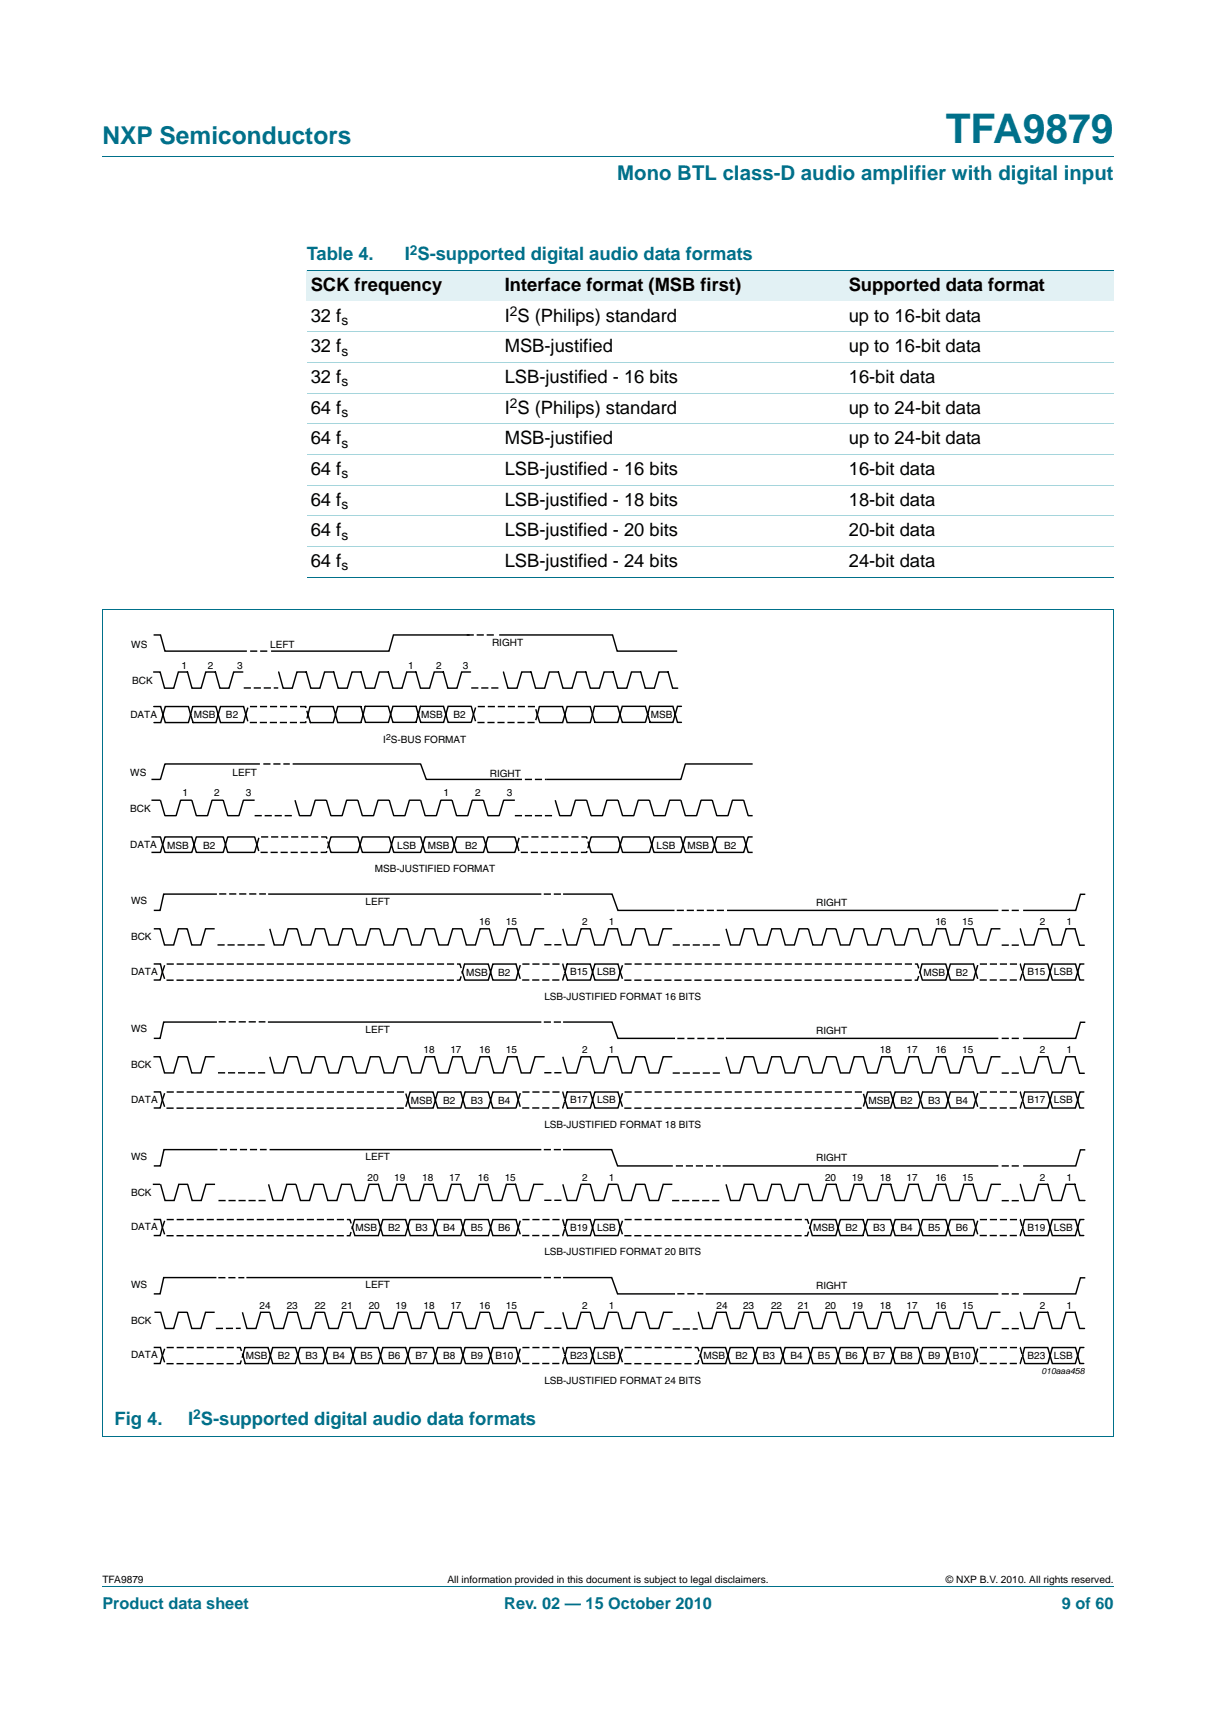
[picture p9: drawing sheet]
<svg xmlns="http://www.w3.org/2000/svg" width="210mm" height="297mm" viewBox="0 0 210 297" stroke-linecap="round" stroke-linejoin="round" font-family="sans-serif">
<path d="M17.7 27h174.6M17.7 273.9h174.6" fill="none" stroke="#00708a" stroke-width=".17"/>
<g fill="#e2f1f4">
<path d="M53 46.7h33.5v5.3h-33.5z"/>
<path d="M86.5 46.7h59.4v5.3h-59.4z"/>
<path d="M145.9 46.7h46.4v5.3h-46.4z"/>
</g>
<path d="M53 46.7h139.3M53 99.7h139.3M17.6 105.3h174.7M17.7 105.3v142.8M192.3 105.3v142.8M17.6 248.2h174.7" fill="none" stroke="#00708a" stroke-width=".17"/>
<path d="M53 57.3h139.3M53 62.6h139.3M53 67.9h139.3M53 73.2h139.3M53 78.5h139.3M53 83.8h139.3M53 89.1h139.3M53 94.4h139.3" fill="none" stroke="#a5d5dc" stroke-width=".17"/>
<g fill="none" stroke="#000" stroke-width=".25">
<path d="M26.5 109.7h1.2l.8 2.7h14.1M26.5 116.1h1.1l.8 2.7h1.6l.8-2.7h1.6l.8 2.7h1.5l.8-2.7h1.7l.8 2.7h1.5l.9-2.7h1.5M48.1 116.1l.8 2.7h1.6l.8-2.7h1.6M52.9 116.1l.8 2.7h1.5l.8-2.7h1.6l.8 2.7h1.6l.8-2.7h1.6l.7 2.7h1.6l.8-2.7h1.6l.7 2.7h1.6l.8-2.7h1.6M71.8 116.1l.8 2.7h1.6l.8-2.7h1.6l.7 2.7h1.6l.8-2.7h1.6M81.1 109.7h-13.2l-.7 2.7h-20.4M86.2 109.7h19.6l.8 2.7h10.3M86.9 116.1l.8 2.7h1.6l.8-2.7h1.6M91.7 116.1l.8 2.7h1.6l.8-2.7h1.5l.8 2.7h1.6l.8-2.7h1.6M101.2 116.1l.7 2.7h1.6l.8-2.7h1.6l.8 2.7h1.5l.8-2.7h1.6M110.6 116.1l.8 2.7h1.6l.8-2.7h1.6l.7 2.7h.9M26.2 138.2h1.5l.8 2.7h1.9l.8-2.7h1.9l.8 2.7h1.9l.8-2.7h1.9l.8 2.7h2l.7-2.7h2"/>
<path d="M26.6 122h1.1l.8 2.8h4M32.5 122h-4l-.7 2.8h-1.2M32.5 122l.4 1.4M32.9 123.4l.4 1.4h4l.8-2.8h4l.3 1.4-.3 1.4M32.9 123.4l-.4 1.4M33.3 122l-.4 1.4M33.3 122h4l.8 2.8h3.9M44.9 131.9h-16.4l-.8 2.7h-1.5M50.5 131.9h22.1l1 2.7h15.3M50.9 138.2l.8 2.7h2l.7-2.7h2l.7 2.7h2l.8-2.7h1.9l.8 2.7h1.9l.8-2.7h1.9l.8 2.7h1.9l.8-2.7h1.9l.8 2.7h2l.7-2.7h2l.7 2.7h2l.7-2.7h2l.8 2.7h1.9l.8-2.7h1.9M53.5 122l-.3 1.4 .4 1.4h3.9l.8-2.8h4M53.6 122h3.9l.8 2.8h4"/>
<path d="M62.3 122l.4 1.4M62.7 123.4l.4 1.4h4l.7-2.8h4l.9 2.8h3.9l.8-2.8h4l.4 1.4-.4 1.3M62.7 123.4l-.4 1.4M62.7 123.3l.4-1.3h4l.7 2.7h4M72.2 123.4l-.4 1.3M72.6 122l-.3 1.3M72.6 122h4l.8 2.7h4M93.1 122l-.3 1.4 .4 1.4h4l.7-2.8h4M93.2 122h3.9l.8 2.8h4M95.9 138.2l.8 2.7h1.9l.8-2.7h1.9l.8 2.7h1.9l.8-2.7h1.9l.8 2.7h1.9l.8-2.7h2l.7 2.7h2l.7-2.7h2l.7 2.7h2l.8-2.7h1.9l.8 2.7h1.9l.8-2.7h1.9l.8 2.7h.8M101.9 122l.4 1.4M102.3 123.4l-.4 1.4"/>
<path d="M102.7 122l-.4 1.3M102.7 122h4l.8 2.7h3.9M111.8 123.4l-.4 1.3M112.2 122l-.3 1.3M112.2 122h4l.8 2.7h.7M117.7 122h-.7l-.8 2.8h-3.9l-.9-2.8h-3.9l-.8 2.8h-4l-.4-1.4M130 131.9h-11.7l-.7 2.7h-23.3M26.2 144.5h1.5l.4 1.4-.4 1.3h-1.5M28.5 144.5h4.6l.4 1.4-.4 1.3h-4.6l-.4-1.3zM33.9 144.5h4.6l.4 1.4-.4 1.3h-4.6l-.4-1.3zM37.5 154.4h-9.2l-.7 2.8h-1M39.3 144.5h4.7l.4 1.4-.4 1.3h-4.7l-.4-1.3z"/>
<path d="M46.3 154.4h47.2M57.1 144.5h4.7l.4 1.4-.4 1.3h-4.7l-.3-1.3zM62.6 144.5h4.6l.4 1.4-.4 1.3h-4.6l-.4-1.3zM68 144.5h4.6l.4 1.4-.4 1.3h-4.6l-.4-1.3zM73.4 144.5h4.7l.3 1.4-.3 1.3h-4.7l-.4-1.3zM78.8 144.5h4.7l.4 1.4-.4 1.3h-4.7l-.4-1.3zM84.3 144.5h4.6l.4 1.4-.4 1.3h-4.6l-.4-1.3zM97.2 154.4h8.5l1 2.8h9.8M102.1 144.5h4.6l.4 1.4-.4 1.3h-4.6l-.4-1.3zM107.5 144.5h4.7l.3 1.4-.3 1.3h-4.7l-.4-1.3zM112.9 144.5h4.7l.4 1.4-.4 1.3h-4.7l-.4-1.3zM118.3 144.5h4.7l.4 1.4-.4 1.3h-4.7l-.3-1.3z"/>
<path d="M123.8 144.5h4.6l.4 1.4-.4 1.3h-4.6l-.4-1.3zM125.5 157.2h46.9M130 144.5h-.8l-.4 1.4 .4 1.3h.8M187.4 154.4h-.8l-.8 2.8h-9.1M26.5 166.5h1.2l.3 1.4-.3 1.3h-1.2M26.6 160.4h1l.8 2.8h1.6l.8-2.8h1.6M32.3 160.4l.8 2.8h1.6l.8-2.8h1.6M37.5 176.5h-9.2l-.7 2.8h-1M46.3 176.5h47.2M46.6 160.4l.8 2.8h1.5l.8-2.8h1.6l.8 2.8h1.6l.8-2.8h1.5l.8 2.8h1.6l.8-2.8h1.6l.8 2.8h1.5l.9-2.8h1.5M65.6 160.4l.7 2.8h1.6l.8-2.8h1.6l.8 2.8h1.5l.9-2.8h1.5l.8 2.8h1.6l.8-2.8h1.6l.7 2.8h1.6l.8-2.8h1.6M80.2 166.5l-.3 1.4 .4 1.4h4l.8-2.8h4l.4 1.4-.4 1.3"/>
<path d="M80.2 166.5h4.1l.8 2.8h4M84.5 160.4l.8 2.8h1.6l.8-2.8h1.5l.8 2.8h1.6l.8-2.8h1.6M97.2 160.4l.8 2.8h1.5l.8-2.8h1.6l.8 2.8h1.6l.8-2.8h1.6M97.2 176.5h8.5l1 2.8h9.9M97.9 166.5l-.3 1.4 .4 1.4h3.9l.8-2.8h4a2.65 2.65 0 0 1 0 2.8h-4l-.8-2.8h-3.9M106.6 160.4l.8 2.8h1.6l.8-2.8h1.5l.8 2.8h1.6l.8-2.8h1.6M125.4 160.4l.7 2.8h1.6l.8-2.8h1.6l.8 2.8h1.6l.8-2.8h1.5l.8 2.8h1.6l.8-2.8h1.6l.8 2.8h1.5l.8-2.8h1.6M125.4 179.3h47M144.4 160.4l.7 2.8h1.6l.8-2.8h1.6l.8 2.8h1.5l.8-2.8h1.6l.8 2.8h1.6l.8-2.8h1.5l.8 2.8h1.6l.8-2.8h1.6M159.2 166.5l-.4 1.4 .5 1.4h4l.8-2.8h4l.4 1.4-.4 1.3M159.2 166.5h4.1l.8 2.8h4M163.3 160.4l.8 2.8h1.5l.8-2.8h1.6l.8 2.8h1.6l.8-2.8h1.6"/>
<path d="M176.2 160.4l.8 2.8h1.5l.8-2.8h1.6l.8 2.8h1.6l.8-2.8h1.6M176.9 166.5l-.3 1.4 .4 1.4h3.9l.8-2.8h4l.8 2.7h.6M185.6 160.4l.8 2.8h.8M187.2 166.5h-.7l-.8 2.8h-4l-.8-2.8h-3.9M187.4 176.5h-.8l-.8 2.8h-9.1M26.5 182.5h1.1l.8 2.8h1.6l.8-2.8h1.6M26.5 188.6h1.2l.3 1.4-.3 1.3h-1.2M32.3 182.5l.8 2.8h1.6l.8-2.8h1.6M37.5 198.5h-9.2l-.6 2.8h-1.1M46.6 198.5h46.9M46.6 182.5l.8 2.8h1.5l.8-2.8h1.6l.8 2.8h1.6l.8-2.8h1.5l.8 2.8h1.6l.8-2.8h1.6l.8 2.8h1.5l.9-2.8h1.5M65.6 182.5l.7 2.8h1.6l.8-2.8h1.6l.8 2.8h1.5l.9-2.8h1.5l.8 2.8h1.6l.8-2.8h1.6l.7 2.8h1.6l.8-2.8h1.6"/>
<path d="M79.6 188.6h-4l-.8 2.8h-4l-.4-1.4 .4-1.4h4l.8 2.8h3.9M80.3 188.6l-.7 2.7M80.3 188.6h4l.8 2.8h4M84.5 182.5l.8 2.8h1.6l.8-2.8h1.5l.8 2.8h1.6l.8-2.8h1.6M89.1 188.6h-4l-.8 2.8h-3.9l-.8-2.8M89.1 188.6l.4 1.4-.4 1.3M97.2 182.5l.8 2.8h1.5l.8-2.8h1.6l.8 2.8h1.6l.8-2.8h1.6l.7 2.8h1.6l.8-2.8h1.6l.7 2.8h1.6l.8-2.8h1.6M97.2 198.5h8.4l1 2.9h9.6M97.9 188.6l-.3 1.4 .4 1.4h3.9l.8-2.8h4a2.65 2.65 0 0 1 0 2.8h-4l-.8-2.8h-3.9M125.4 182.5l.7 2.8h1.6l.8-2.8h1.6l.8 2.8h1.6l.8-2.8h1.5l.8 2.8h1.6l.8-2.8h1.6l.8 2.8h1.5l.8-2.8h1.6M144.4 182.5l.7 2.8h1.6l.8-2.8h1.6l.8 2.8h1.5l.8-2.8h1.6l.8 2.8h1.6l.8-2.8h1.5l.8 2.8h1.6l.8-2.8h1.6M158.6 188.6h-4l-.8 2.8h-4l-.4-1.4 .4-1.4h4l.8 2.8h3.9"/>
<path d="M159.3 188.6l-.7 2.7M159.3 188.6h4l.8 2.8h4M163.3 182.5l.8 2.8h1.5l.8-2.8h1.6l.8 2.8h1.6l.8-2.8h1.6M168.1 188.6h-4l-.8 2.8h-3.9l-.8-2.8M168.1 188.6l.4 1.4-.4 1.3M176.2 182.5l.8 2.8h1.5l.8-2.8h1.6l.8 2.8h1.6l.8-2.8h1.6M176.9 188.6l-.3 1.4 .4 1.4h3.9l.8-2.8h4l.8 2.7h.6M185.6 182.6l.8 2.8h.8M187.2 188.6h-.7l-.8 2.8h-4l-.8-2.8h-3.9M187.4 198.6h-.8l-.8 2.8h-9.1M26.4 204.5h1.3M26.5 210.6h1.2l.3 1.4-.3 1.4h-1.2"/>
<path d="M27.7 204.5l.8 2.8h1.6l.8-2.8h1.6M32.4 204.5l.8 2.8h1.6l.8-2.8h1.5M46.4 204.5l.7 2.8h1.6l.8-2.8h1.6l.8 2.8h1.6l.8-2.8h1.5l.8 2.8h1.6l.8-2.8h1.6l.8 2.8h1.5l.8-2.8h1.6M65.4 204.5l.7 2.8h1.6l.8-2.8h1.6l.8 2.8h1.5l.8-2.8h1.6l.8 2.8h1.6l.8-2.8h1.5l.8 2.8h1.6l.8-2.8h1.6M70 210.6l.8 2.8h4l.8-2.8h4l.8 2.8h3.9l.8-2.8h4l.4 1.4-.4 1.4M70 210.6h-3.9l-.8 2.8h-4l-.4-1.4 .3-1.4h4.1l.8 2.8h3.9M80.3 210.6l-.8 2.8h-3.9l-.8-2.8h-4l-.8 2.8M80.3 210.6h4l.8 2.8h4M84.3 204.5l.8 2.8h1.5l.8-2.8h1.6l.8 2.8h1.6l.8-2.8h1.6M97.2 204.5l.8 2.8h1.5l.8-2.8h1.6l.8 2.8h1.6l.8-2.8h1.6l.7 2.8h1.6l.8-2.8h1.6l.7 2.8h1.6l.8-2.8h1.6M97.9 210.6l-.3 1.4 .4 1.4h3.9l.8-2.8h4a2.65 2.65 0 0 1 0 2.8h-4l-.8-2.8h-3.9M124.8 201.4h47.6"/>
<path d="M125.4 204.5l.7 2.8h1.6l.8-2.8h1.6l.8 2.8h1.6l.8-2.8h1.5l.8 2.8h1.6l.8-2.8h1.6l.8 2.8h1.5l.8-2.8h1.6M144.4 204.5l.7 2.8h1.6l.8-2.8h1.6l.8 2.8h1.5l.8-2.8h1.6l.8 2.8h1.6l.8-2.8h1.5l.8 2.8h1.6l.8-2.8h1.6M149 210.6l.8 2.8h4l.8-2.8h4l.8 2.8h3.9l.8-2.8h4l.4 1.4-.4 1.4M149 210.6h-3.9l-.8 2.8h-4l-.4-1.4 .3-1.4h4.1l.8 2.8h3.9M159.3 210.6l-.8 2.8h-3.9l-.8-2.8h-4l-.8 2.8M159.3 210.6h4l.8 2.8h4M163.3 204.5l.8 2.8h1.5l.8-2.8h1.6l.8 2.8h1.6l.8-2.8h1.6M176.2 204.5l.8 2.8h1.5l.8-2.8h1.6l.8 2.8h1.6l.8-2.8h1.6M176.9 210.6l-.3 1.4 .4 1.4h3.9l.8-2.8h4l.8 2.8h.6M185.6 204.5l.8 2.8h.9M187.2 210.6h-.7l-.8 2.8h-4l-.8-2.8h-3.9M26.5 232.7h1.2l.3 1.4-.3 1.4h-1.2"/>
<path d="M26.7 226.6h1.1l.7 2.8h1.5l.8-2.8h1.6M32.3 226.6l.8 2.8h1.6l.8-2.8h1.6M37.4 220.6h-9.1l-.7 2.8h-1M41.9 226.6l.7 2.8h1.6l.8-2.8h1.6l.8 2.8h1.5l.8-2.8h1.6l.8 2.8h1.6l.8-2.8h1.5l.8 2.8h1.6l.8-2.8h1.6l.8 2.8h1.5l.9-2.8h1.5M42.5 220.6h51M51 232.7h-3.9l-.8 2.8h-3.9l-.5-1.5 .4-1.3h4l.8 2.8h3.9M51 235.5l.8-2.8h4l.8 2.8h3.9l.8-2.8h4l.8 2.8h3.9M51 232.7l.8 2.8h4l.8-2.8h4l.8 2.8h3.9l.8-2.8h3.9M65.6 226.6l.7 2.8h1.6l.8-2.8h1.6l.8 2.8h1.5l.9-2.8h1.5l.8 2.8h1.6l.8-2.8h1.6l.7 2.8h1.6l.8-2.8h1.6M70 232.7l.8 2.8h4l.8-2.8h4l.8 2.8h3.9l.8-2.8h4l.4 1.4-.4 1.4M80.3 232.7l-.8 2.8h-3.9l-.8-2.8h-4l-.8 2.8M80.3 232.7h4l.8 2.8h4"/>
<path d="M84.5 226.6l.8 2.8h1.6l.8-2.8h1.5l.8 2.8h1.6l.8-2.8h1.6M97.2 226.6l.8 2.8h1.5l.8-2.8h1.6l.8 2.8h1.6l.8-2.8h1.6M97.2 220.6h8.4l1 2.9h10M97.9 232.7l-.3 1.4 .4 1.4h3.9l.8-2.8h4a2.65 2.65 0 0 1 0 2.8h-4l-.8-2.8h-3.9M106.7 226.6l.8 2.8h1.5l.9-2.8h1.5l.8 2.8h1.6l.8-2.8h1.6M120.6 226.6l.8 2.8h1.5l.8-2.8h1.6M121.8 223.5h50.6M125.4 226.6l.7 2.8h1.6l.8-2.8h1.6l.8 2.8h1.6l.8-2.8h1.5l.8 2.8h1.6l.8-2.8h1.6l.8 2.8h1.5l.8-2.8h1.6M130 232.7h-3.9l-.8 2.8h-3.9l-.5-1.5 .4-1.3h4l.8 2.8h3.9M130 235.5l.8-2.8h4l.8 2.8h3.9l.8-2.8h4l.8 2.8h3.9M130 232.7l.8 2.8h4l.8-2.8h4l.8 2.8h3.9l.8-2.8h3.9M144.4 226.6l.7 2.8h1.6l.8-2.8h1.6l.8 2.8h1.5l.8-2.8h1.6l.8 2.8h1.6l.8-2.8h1.5l.8 2.8h1.6l.8-2.8h1.6"/>
<path d="M149 232.7l.8 2.8h4l.8-2.8h4l.8 2.8h3.9l.8-2.8h4l.4 1.4-.4 1.4M159.3 232.7l-.8 2.8h-3.9l-.8-2.8h-4l-.8 2.8M159.3 232.7h4l.8 2.8h4M163.3 226.6l.8 2.8h1.5l.8-2.8h1.6l.8 2.8h1.6l.8-2.8h1.6M176.2 226.6l.8 2.8h1.5l.8-2.8h1.6l.8 2.8h1.6l.8-2.8h1.6M176.9 232.7l-.3 1.4 .4 1.4h3.9l.8-2.8h4l.8 2.8h.6M185.6 226.6l.8 2.8h.9M187.2 232.7h-.7l-.8 2.8h-4l-.8-2.8h-3.9M187.4 220.7h-.8l-.8 2.8h-9.1"/>
</g>
<g fill="none" stroke="#000" stroke-width=".25" stroke-dasharray="1.2 .5" stroke-linecap="butt">
<path d="M42.1 118.8h5.9M43.2 112.4h3.2M80.6 109.7h5.1M81.4 118.8h4.8M42.4 123.4l.5-1.4h9.9l.4 1.4M42.4 123.4l.5 1.4h9.9l.4-1.4M45.5 131.9h4.5M81.8 123.4l.4-1.4h10.2l.4 1.4M81.8 123.4l.4 1.4h10.2l.4-1.4M88.9 134.6h5.4M37.8 154.4h8.1M44 140.9h6.8"/>
<path d="M44.7 144.5h11.7l.4 1.4-.4 1.3h-11.7l-.3-1.3zM88.9 140.9h6.9M89.7 144.5h11.6l.4 1.4-.4 1.3h-11.6l-.4-1.3zM93.9 154.4h3.1M116.9 157.2h8.3M173 157.2h3.2M28 167.9l.5 1.4h50.9l.5-1.4M28 167.9l.5-1.4h50.9l.5 1.4M37.6 163.2h8.5M37.8 176.5h8M89.5 167.9l.4-1.4h7.3l.4 1.4M89.5 167.9l.4 1.3h7.3l.4-1.3"/>
<path d="M93.9 176.5h3.1M94 163.2h3.2M107.1 167.9l.5 1.4h50.8l.4-1.4M107.1 167.9l.5-1.4h50.8l.4 1.4M116.2 163.2h8.6M117 179.3h8M168.5 167.9l.4-1.4h7.3l.4 1.4M168.5 167.9l.4 1.3h7.3l.4-1.3M173 163.2h3.2M173 179.3h3.2M28 190l.5 1.4h41.5l.4-1.4M28 190l.5-1.4h41.5l.4 1.4"/>
<path d="M37.6 185.3h8.6M38 198.5h8M89.5 190l.4-1.4h7.3l.4 1.4M89.5 190l.4 1.3h7.3l.4-1.3M93.9 198.5h3.1M94 185.3h3.2M107.1 190l.5 1.4h41.4l.4-1.4M107.1 190l.5-1.4h41.4l.4 1.4M116.2 185.3h8.6M168.5 190l.4-1.4h7.3l.4 1.4M168.5 190l.4 1.3h7.3l.4-1.3M173 185.3h3.2"/>
<path d="M28 212l.5 1.4h31.9l.5-1.4M28 212l.5-1.4h31.9l.5 1.4M37.7 207.3h8.6M89.5 212l.4-1.4h7.3l.4 1.4M89.5 212l.4 1.4h7.3l.4-1.4M94 207.3h3.2M107.1 212l.5 1.4h31.8l.5-1.4M107.1 212l.5-1.4h31.8l.5 1.4M116.1 207.3h8.5M116.7 201.4h7.7M168.5 212l.4-1.4h7.3l.4 1.4M168.5 212l.4 1.4h7.3l.4-1.4"/>
<path d="M173 201.4h3.2M173 207.3h3.2M28 234.1l.5 1.4h13l.4-1.5M28 234.1l.5-1.4h13l.4 1.3M37.3 229.4h4.3M37.7 220.7h4.5M89.5 234.1l.4-1.4h7.3l.4 1.4M89.5 234.1l.4 1.4h7.3l.4-1.4M93.9 220.6h3.1M94 229.4h3.2M107.1 234.1l.5 1.4h12.9l.4-1.5M107.1 234.1l.5-1.4h12.9l.4 1.3"/>
<path d="M116.2 229.5h4.3M117 223.4h4.5M168.5 234.1l.4-1.4h7.3l.4 1.4M168.5 234.1l.4 1.4h7.3l.4-1.4M173 223.5h3.2M173 229.4h3.2"/>
</g>
<text font-size="7" fill="#00708a" x="163.3" y="24.6">TFA9879</text>
<text font-size="4.2" fill="#00708a" x="17.7" y="24.9">NXP Semiconductors</text>
<text font-size="3.5" fill="#00708a" x="106.6" y="31.1">Mono BTL class-D audio amplifier with digital input</text>
<g font-size="3.2" fill="#00708a">
<text x="53" y="45">Table 4.</text>
<text x="69.9" y="45">I S-supported digital audio data formats</text>
<text x="19.8" y="246">Fig 4.</text>
<text x="32.5" y="246">I S-supported digital audio data formats</text>
</g>
<g font-size="3.2">
<text x="53.7" y="50.3">SCK frequency</text>
<text x="87.2" y="50.3">Interface format (MSB first)</text>
<text x="146.6" y="50.3">Supported data format</text>
<text x="53.7" y="55.6">32 f</text>
<text x="87.2" y="55.6">I S (Philips) standard</text>
<text x="146.6" y="55.6">up to 16-bit data</text>
<text x="53.7" y="60.9">32 f</text>
<text x="87.2" y="60.9">MSB-justified</text>
<text x="146.6" y="60.9">up to 16-bit data</text>
<text x="53.7" y="66.1">32 f</text>
<text x="53.7" y="71.4">64 f</text>
<text x="87.2" y="66.1">LSB-justified - 16 bits</text>
<text x="87.2" y="71.4">I S (Philips) standard</text>
<text x="146.6" y="71.4">up to 24-bit data</text>
<text x="146.6" y="66.1">16-bit data</text>
<text x="53.7" y="76.7">64 f</text>
<text x="87.2" y="76.7">MSB-justified</text>
<text x="146.6" y="76.7">up to 24-bit data</text>
<text x="53.7" y="82">64 f</text>
<text x="87.2" y="82">LSB-justified - 16 bits</text>
<text x="146.6" y="82">16-bit data</text>
<text x="53.7" y="87.3">64 f</text>
<text x="87.2" y="87.3">LSB-justified - 18 bits</text>
<text x="146.6" y="87.3">18-bit data</text>
<text x="53.7" y="92.6">64 f</text>
<text x="87.2" y="92.6">LSB-justified - 20 bits</text>
<text x="146.6" y="92.6">20-bit data</text>
<text x="53.7" y="97.9">64 f</text>
<text x="87.2" y="97.9">LSB-justified - 24 bits</text>
<text x="146.6" y="97.9">24-bit data</text>
</g>
<g font-size="2.8" fill="#00708a">
<text x="17.7" y="277.9">Product data sheet</text>
<text x="87.1" y="277.9">Rev. 02 — 15 October 2010</text>
<text x="183.4" y="277.9">9 of 60</text>
</g>
<g font-size="2.4" fill="#00708a">
<text x="70.8" y="44">2</text>
<text x="33.4" y="245.1">2</text>
</g>
<g font-size="2.4">
<text x="58.9" y="56.1">s</text>
<text x="88.1" y="54.6">2</text>
<text x="58.9" y="61.4">s</text>
<text x="58.9" y="66.7">s</text>
<text x="88.1" y="70.5">2</text>
<text x="58.9" y="72">s</text>
<text x="58.9" y="77.3">s</text>
<text x="58.9" y="82.6">s</text>
<text x="58.9" y="87.9">s</text>
<text x="58.9" y="93.2">s</text>
<text x="58.9" y="98.5">s</text>
</g>
<g font-size="1.8">
<text x="17.7" y="273.3">TFA9879</text>
<text x="77.3" y="273.3">All information provided in this document is subject to legal disclaimers.</text>
<text x="163.3" y="273.3">© NXP B.V. 2010. All rights reserved.</text>
</g>
<g font-size="1.7">
<text x="22.7" y="111.9">WS</text>
<text x="46.7" y="111.9">LEFT</text>
<text x="85" y="111.5">RIGHT</text>
<text x="22.8" y="118.2">BCK</text>
<text x="31.3" y="115.5">1</text>
<text x="35.9" y="115.5">2</text>
<text x="40.9" y="115.5">3</text>
<text x="70.5" y="115.5">1</text>
<text x="75.3" y="115.5">2</text>
<text x="79.9" y="115.5">3</text>
<text x="22.5" y="124">DATA</text>
<text x="33.5" y="124">MSB</text>
<text x="39" y="124">B2</text>
<text x="72.7" y="124">MSB</text>
<text x="78.3" y="124">B2</text>
<text x="112.4" y="124">MSB</text>
<text x="66.2" y="128.3">I S-BUS FORMAT</text>
<text x="22.5" y="134">WS</text>
<text x="31.5" y="137.4">1</text>
<text x="37" y="137.4">2</text>
<text x="40.1" y="133.9">LEFT</text>
<text x="42.4" y="137.4">3</text>
<text x="76.6" y="137.4">1</text>
<text x="82" y="137.4">2</text>
<text x="84.6" y="134.1">RIGHT</text>
<text x="87.5" y="137.4">3</text>
<text x="22.5" y="140.3">BCK</text>
<text x="22.5" y="146.4">DATA</text>
<text x="28.9" y="146.6">MSB</text>
<text x="35.1" y="146.6">B2</text>
<text x="68.6" y="146.6">LSB</text>
<text x="73.9" y="146.6">MSB</text>
<text x="80.3" y="146.6">B2</text>
<text x="113.4" y="146.6">LSB</text>
<text x="118.7" y="146.6">MSB</text>
<text x="125" y="146.6">B2</text>
<text x="64.7" y="150.5">MSB-JUSTIFIED FORMAT</text>
<text x="22.6" y="156.1">WS</text>
<text x="63.1" y="156.3">LEFT</text>
<text x="82.7" y="159.8">16</text>
<text x="87.4" y="159.8">15</text>
<text x="100.5" y="159.8">2</text>
<text x="105.2" y="159.8">1</text>
<text x="140.9" y="156.4">RIGHT</text>
<text x="161.5" y="159.8">16</text>
<text x="166.2" y="159.8">15</text>
<text x="179.5" y="159.8">2</text>
<text x="184.2" y="159.8">1</text>
<text x="22.6" y="162.4">BCK</text>
<text x="22.6" y="168.4">DATA</text>
<text x="80.5" y="168.5">MSB</text>
<text x="86" y="168.5">B2</text>
<text x="94" y="172.7">LSB-JUSTIFIED FORMAT 16 BITS</text>
<text x="98.4" y="168.4">B15</text>
<text x="103.1" y="168.5">LSB</text>
<text x="159.5" y="168.5">MSB</text>
<text x="165" y="168.5">B2</text>
<text x="177.4" y="168.4">B15</text>
<text x="182" y="168.4">LSB</text>
<text x="22.6" y="178.2">WS</text>
<text x="63.1" y="178.4">LEFT</text>
<text x="140.9" y="178.5">RIGHT</text>
<text x="22.6" y="184.5">BCK</text>
<text x="73.1" y="181.9">18</text>
<text x="77.8" y="181.9">17</text>
<text x="82.7" y="181.9">16</text>
<text x="87.4" y="181.9">15</text>
<text x="100.5" y="181.9">2</text>
<text x="105.2" y="181.9">1</text>
<text x="151.9" y="181.9">18</text>
<text x="156.6" y="181.9">17</text>
<text x="161.5" y="181.9">16</text>
<text x="166.2" y="181.9">15</text>
<text x="179.5" y="181.9">2</text>
<text x="184.2" y="181.9">1</text>
<text x="22.6" y="190.5">DATA</text>
<text x="70.9" y="190.6">MSB</text>
<text x="76.5" y="190.6">B2</text>
<text x="81.3" y="190.6">B3</text>
<text x="86" y="190.6">B4</text>
<text x="98.4" y="190.5">B17</text>
<text x="103.1" y="190.6">LSB</text>
<text x="149.9" y="190.6">MSB</text>
<text x="155.5" y="190.6">B2</text>
<text x="160.3" y="190.6">B3</text>
<text x="165" y="190.6">B4</text>
<text x="177.4" y="190.5">B17</text>
<text x="182" y="190.5">LSB</text>
<text x="94" y="194.8">LSB-JUSTIFIED FORMAT 18 BITS</text>
<text x="22.6" y="200.3">WS</text>
<text x="63.1" y="200.4">LEFT</text>
<text x="63.5" y="204">20</text>
<text x="68.1" y="204">19</text>
<text x="72.9" y="204">18</text>
<text x="77.6" y="204">17</text>
<text x="82.5" y="204">16</text>
<text x="87.2" y="204">15</text>
<text x="100.5" y="204">2</text>
<text x="105.2" y="204">1</text>
<text x="140.9" y="200.6">RIGHT</text>
<text x="142.5" y="204">20</text>
<text x="147.1" y="204">19</text>
<text x="151.9" y="204">18</text>
<text x="156.6" y="204">17</text>
<text x="161.5" y="204">16</text>
<text x="166.2" y="204">15</text>
<text x="179.5" y="204">2</text>
<text x="184.2" y="204">1</text>
<text x="22.6" y="206.5">BCK</text>
<text x="22.6" y="212.5">DATA</text>
<text x="61.4" y="212.6">MSB</text>
<text x="67" y="212.6">B2</text>
<text x="71.8" y="212.6">B3</text>
<text x="76.5" y="212.6">B4</text>
<text x="81.3" y="212.6">B5</text>
<text x="86" y="212.6">B6</text>
<text x="98.4" y="212.6">B19</text>
<text x="103.1" y="212.6">LSB</text>
<text x="140.4" y="212.6">MSB</text>
<text x="146" y="212.6">B2</text>
<text x="150.8" y="212.6">B3</text>
<text x="155.5" y="212.6">B4</text>
<text x="160.3" y="212.6">B5</text>
<text x="165" y="212.6">B6</text>
<text x="177.4" y="212.6">B19</text>
<text x="182" y="212.6">LSB</text>
<text x="94" y="216.8">LSB-JUSTIFIED FORMAT 20 BITS</text>
<text x="22.6" y="222.4">WS</text>
<text x="44.8" y="226.1">24</text>
<text x="49.5" y="226.1">23</text>
<text x="54.4" y="226.1">22</text>
<text x="59" y="226.1">21</text>
<text x="63.1" y="222.5">LEFT</text>
<text x="63.7" y="226.1">20</text>
<text x="68.3" y="226.1">19</text>
<text x="73.1" y="226.1">18</text>
<text x="77.8" y="226.1">17</text>
<text x="82.7" y="226.1">16</text>
<text x="87.4" y="226.1">15</text>
<text x="100.5" y="226.1">2</text>
<text x="105.2" y="226.1">1</text>
<text x="123.7" y="226.1">24</text>
<text x="128.3" y="226.1">23</text>
<text x="133.1" y="226.1">22</text>
<text x="137.8" y="226.1">21</text>
<text x="140.9" y="222.7">RIGHT</text>
<text x="142.5" y="226.1">20</text>
<text x="147.1" y="226.1">19</text>
<text x="151.9" y="226.1">18</text>
<text x="156.6" y="226.1">17</text>
<text x="161.5" y="226.1">16</text>
<text x="166.2" y="226.1">15</text>
<text x="179.5" y="226.1">2</text>
<text x="184.2" y="226.1">1</text>
<text x="22.6" y="228.6">BCK</text>
<text x="22.6" y="234.6">DATA</text>
<text x="42.5" y="234.7">MSB</text>
<text x="48" y="234.7">B2</text>
<text x="52.7" y="234.7">B3</text>
<text x="57.5" y="234.7">B4</text>
<text x="62.3" y="234.7">B5</text>
<text x="67" y="234.7">B6</text>
<text x="71.8" y="234.7">B7</text>
<text x="76.5" y="234.7">B8</text>
<text x="81.3" y="234.7">B9</text>
<text x="85.6" y="234.7">B10</text>
<text x="94" y="239">LSB-JUSTIFIED FORMAT 24 BITS</text>
<text x="98.4" y="234.7">B23</text>
<text x="103.1" y="234.7">LSB</text>
<text x="121.5" y="234.7">MSB</text>
<text x="127" y="234.7">B2</text>
<text x="131.7" y="234.7">B3</text>
<text x="136.5" y="234.7">B4</text>
<text x="141.3" y="234.7">B5</text>
<text x="146" y="234.7">B6</text>
<text x="150.8" y="234.7">B7</text>
<text x="155.5" y="234.7">B8</text>
<text x="160.3" y="234.7">B9</text>
<text x="164.6" y="234.7">B10</text>
<text x="177.4" y="234.7">B23</text>
<text x="182" y="234.7">LSB</text>
</g>
<g font-size="1.5">
<text x="66.7" y="127.8">2</text>
<text x="179.9" y="237.3">010aaa458</text>
</g>
</svg>
